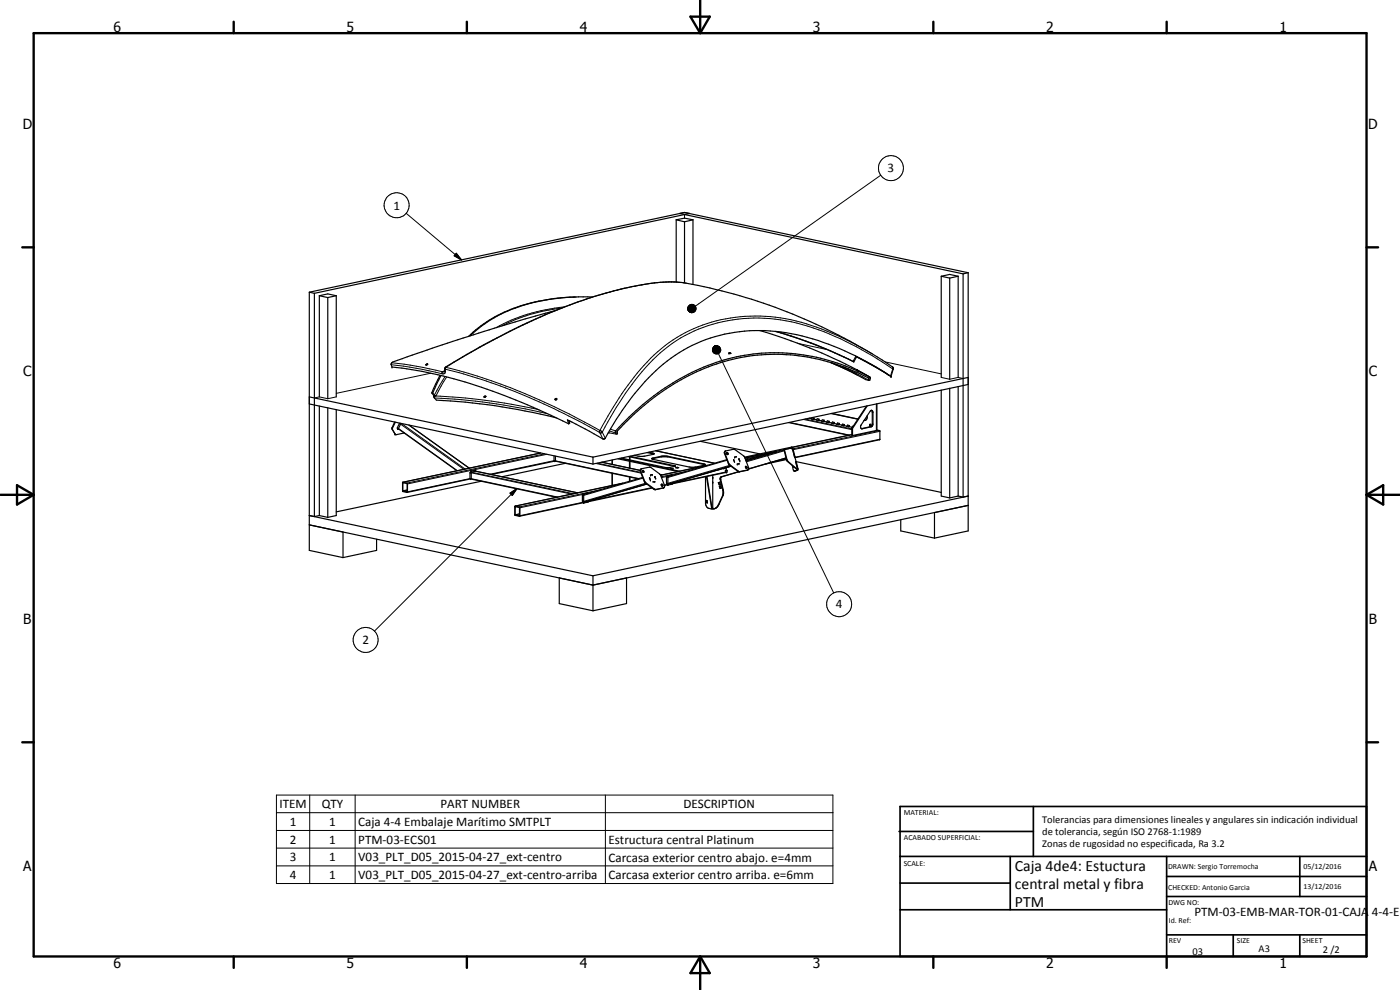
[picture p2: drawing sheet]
<svg xmlns="http://www.w3.org/2000/svg" width="420mm" height="297mm" viewBox="0 0 420 297" stroke-linecap="round" stroke-linejoin="round" font-family="sans-serif">
<g fill="none" stroke="#000" stroke-width=".35">
<path d="M202.9 66l2.5 .5M202.9 66v18.6M202.9 66l2.5-.6 2.6 .6M205.4 63.8l1.6 .3-112.7 23.9M205.4 63.8l-112.6 23.9M205.4 63.8l-1.4 .3 85 18.1M205.4 63.8l85.2 18M205.4 66.5v18.4M208 66l-2.6 .5M208 66v19.3M92.8 87.7v77.4l10.1 2.2M92.8 87.7l1.5 .3"/>
<path d="M94.3 88v67M95.8 88.7l2.6 .6M95.8 88.7v30.4M95.8 88.7l2.6-.5 2.5 .5M98.4 89.3v30.3M100.9 88.7v30.4M100.9 88.7l-2.5 .6M166.7 93.2a616.3 616.3 0 0 0-49.2 15.7l-.1 .4 .2 .8a145.6 145.6 0 0 1 44.1 12.9l9 4.2M172.9 89.1a50.5 50.5 0 0 0-28.6 8.6l-3.6 3.2M177.8 89.1a56.4 56.4 0 0 0-29.5 6.3l-3.8 2.4-3.4 3M228 99.2a155.8 155.8 0 0 1 33 13.9M232.7 99.4l6.1 1.9"/>
<path d="M233.1 99.4l7.2 2.4 10.2 4.1M282.5 82.9l2.5-.6 2.6 .6M282.5 82.9v30.3M282.5 82.9l2.5 .5M285 83.4v30.4M287.6 82.9l-2.6 .5M287.6 82.9v30.3M289 82.2v66.9M290.6 81.8v77.5l-10.2 2.2M290.6 81.8l-1.6 .4M92.8 119.1l85.2 18.1M127.8 109.4l.5-.2-.3 .3z"/>
<path d="M129.6 117.9h.3M129.6 117.9l.6 .9M129.9 117.9l.8 .9M130.2 118.8h.6M130.2 118.8l.2 .6 .6 .7a178.9 178.9 0 0 1 35.8 5.2M132 112.6l-2.4 5.3M132.3 112.7l-2.4 5.2M133.4 111.5l.3-1.3a246.8 246.8 0 0 1 31-16.2l5-2.1a105.1 105.1 0 0 1 31-7.3 33.8 33.8 0 0 1 8.8 1 165.9 165.9 0 0 1 56.8 23.5l1.7 1.2-.6 2.6M133.4 111.5h.1M145.4 118.9l.4 .1-.5 .2zM145.8 118.9v.1M166.7 119.7l.3-.2 .1 .2-.4 .3z"/>
<path d="M218.8 106h.5M218.8 105.9v.1M218.8 105.9l.5 .1M219.3 106h.1M239 101.3l8.7 3.3 8.3 3.9M249.3 108.8l7.8 3.6M249.6 108.9a56.9 56.9 0 0 0-49.7 7.8 81.1 81.1 0 0 0-14.7 12.8l.1 .7M249.6 108.9l8.5 3.2 2.4 1.2 .3 .4-.1 .5M249.6 108.9l5.2 2.4 5 2.6M253.4 107.2l2.8 1.4M256 108.5l.8-1.6 4.9 2.6 4.8 2.9M256 108.5l.2 .1"/>
<path d="M256.2 108.6l.9-1.5 10.3 5.8M257.1 111h.1M257.2 111l.4 .3M257.6 111.3h.1M261.1 114.1v-.9a57.6 57.6 0 0 0-61.5 3.2 79.1 79.1 0 0 0-14.9 13l.2 .9M261.1 113.3h.1M266.5 112.4h.1M266.6 112.4h.1M266.6 112.4v.1M266.6 112.5h.1M267.4 112.9a80.8 80.8 0 0 0-33.1-13.3 45 45 0 0 0-40.7 14.9 99.4 99.4 0 0 0-12.2 17.2h-.5l-10.6-5.7 .4 1.2M282.5 117.1v31.7l2.5 .6"/>
<path d="M285 116.5v32.9M287.6 116v32.8M290.6 113.2l-112.6 24M290.6 115.4l-112.6 23.8M92.8 121.2l85.2 18M95.8 121.8v32.9M98.4 122.3v32.9M100.9 122.9v31.8l-2.5 .5M118.4 126.6l-.8 2.1 .9 1.5 .4 .2 2.3-.5M118.6 126.7l-.8 1.9 .8 1.7M119.4 128.5v.1M119.4 128.6l17.7 12.6"/>
<path d="M119.5 128.6l-.1 .2M119.6 128.7l-.2 .1M119.7 128.7l-.3 .1M119.8 127.1l-.6 1.3 .4 .2 .6-1.3M119.8 127.1l.4 .2M120 127l.2 .3M120 127l-.2 .1M120.1 127h-.1M121.2 129.9h.1M122.8 127.6l18 12.9M162.2 135.9l-41.3 8.8M166.3 136.8v1.4h.4v-1.3"/>
<path d="M166.5 138.2v.1M166.5 138.3h.1M166.5 138.3l-19 4.1M166.6 138.3l24.9 5.4M169.6 139l-18.9 4M170.7 126.2l.3 .8-.3 .2M170.8 126.3l.5 .1M178 137.2v2M180.6 138.7l11.5 2.4M182.6 129.8l.3 .1M183.7 138v1.3M185.5 137.7l18 3.8"/>
<path d="M186 137.5l18 3.9M186.5 137.5l13.5 2.8 2.5-.3M188.6 137l13.9 3M188.9 137.1v.9M188.9 138.4v2.1M189 137.1v.9M189 138.4v2.1M189.1 136.9l13.5 2.9M194.3 135.8l1.9 .5M194.8 135.7l1.5 .5-3.5 .7-2.4-.3M195.7 137.7l11.6 2.5h1.1l3.1-.7M195.8 137.7l-.2-.1 2.8-.7 1.6-.1 11.2 2.4 .4 .1-.1 .2"/>
<path d="M195.8 137.7l2.6-.6h2l11.1 2.4M196.8 135.3l17.6 3.7M202.5 140h.1M202.6 139.8h.1M202.7 139.8l-.2 .2M210.2 132.4l17.8 3.8M212.2 139.6l-14 3M217.7 135.3l-.3 .5 .1 .3a6.4 6.4 0 0 0 4.1 5.4l2.8-.5M218 135.8l.3 .3v.3M218 135.9l.3 .5M218 135.9a.31 .31 0 0 1 .4 0 .31 .31 0 0 1 .1 .4l-.2 .1M218.1 137.9l-17.7 5.1"/>
<path d="M219.4 139.9l-17.7 5.1M220.2 138l.3 .6M220.4 138.6h.1M220.5 137.2l.5-.2zM221.7 139.1l-.4 .1M221.8 137.7l.2 .6M223.6 137.5l9.5-2-9.3 2.7M223.7 140l.3 .2 .1 .3M223.7 140l.4 .1 .1 .4h-.3zM231.1 135.9l-7.3 2.1M235.4 134.9l.8 3.4 2.8 2.5h.3M235.4 134.9l.9 3.2 2.9 2.6"/>
<path d="M235.4 134.9l2.1-.4 .4 .5 .6 2.1M236 137.9l-6.3 1.3M236.7 126.8l18 3.8M237.8 139.7l.3 1.3 .3 .4M238.1 140l.2 .1M238.5 137.1l-.7-2.6-.2-.1-14 3M238.5 137.1h.1M238.5 137.1l.3 1.4M238.6 137.1l-.7-2.7-.3-.2-14.1 3M238.6 137.1h-.1M238.8 138.5l.5 2.4-.8 .5M238.8 138.5l.5 2.3"/>
<path d="M239 138.5l43.5 9.2M239 138.5l.5 2.4-.2 .2-.9 .3M239 138.5h-.2M242.9 125.5l.7 .1M244.3 125.8l.8 .1M244.3 125.8l-.3 .1M244.3 125.4l-.3 .5M244.3 125.4v.4M244.3 125.4l-.5-.1-.3 .4 .5 .2M245.8 126.1l.8 .2M245.8 125.8l-.3 .4M245.8 126.1l-.3 .1"/>
<path d="M245.8 125.8v.3M245.8 125.8l-.5-.2-.3 .4 .5 .2M247.3 126.4l.8 .2M247.3 126.1l-.5-.1-.3 .4 .5 .1M247.3 126.1l-.3 .4M247.3 126.4l-.3 .1M247.3 126.1v.3M248.8 126.7l.8 .2M248.8 126.4l-.2 .4M248.8 126.7l-.2 .1M248.8 126.4v.3M248.8 126.4l-.5-.1-.2 .4 .5 .1"/>
<path d="M249.6 124l7.9 1.8-8.1-1.7M250.3 127l.9 .3M250.3 126.7l-.5-.1-.2 .4 .5 .1M250.3 126.7l-.2 .4M250.3 127l-.2 .1M250.3 126.7v.3M251.9 127.4l.8 .2M251.9 127l-.3 .4M251.9 127.4h-.3M251.9 127v.4M251.9 127l-.5-.1-.3 .4 .5 .1M253.4 127.7l.8 .2"/>
<path d="M253.4 127.7l-.3 .1M253.4 127.4l-.5-.1-.3 .3 .5 .2M253.4 127.4l-.3 .4M253.4 127.4v.3M254.9 128l.8 .2M254.9 127.7l-.3 .4M254.9 128l-.3 .1M254.9 127.7v.3M254.9 127.7l-.5-.1-.3 .4 .5 .1M255.6 130.4l-17.9 3.8M255.6 128.5l.3 .1M255.6 128.5v2.1l.3 .1"/>
<path d="M255.9 128.6v2.1M256 127.9l-.2 .4M258.5 128.6h.1M259.3 126.2h.4M259.5 126.1l.2 .1M260 121.8l-4.4 6.7M260.3 124.7l-.2 1-.4 .5M260.3 121.8l-4.4 6.8M261 127.4l.4 .2-.1 .3h-.2zM261.2 127.3l.2 .6M261.5 123.1l.3 .4-.1 4.3-3.1 .8M261.6 123.1l-.5 .3-2.7 4.1-.1 .7 .2 .4"/>
<path d="M261.6 123.1l.4 .6-.2 4.1-.3 .3-3 .5M263.2 129l.9 .3-.1 2.7M263.2 129.1l-7.3 1.6M263.2 121.2v7.9M263.9 132h.1M263.9 132l-25.3 5.3M94.3 155l-1.5-.3 85.2 18.1M95.8 154.7l-1.5 .3M95.8 154.7l2.6 .5M120.9 144.7l1.4 .4-.1 2.6M120.9 144.7l-.1 2.7 1.4 .3M120.9 144.8l1.3 .3-.1 2.5-1.2-.3z"/>
<path d="M141 141.9v1.7h.4v-1.7M141 141.9h.4M141.3 143.6v.1M141.3 143.7l25.8 5.5M141.3 143.7l-19.1 4M141.3 141.8l.1 .1M141.3 141.8l-.3 .1M141.3 141.4l.3 .2M141.3 141.4v.2M141.3 141.4l1.4-.3 .1 .3M141.6 141.6l-.3 .2M142.8 141.4l30.5 6.5"/>
<path d="M142.8 141.4l-1.2 .2M144.4 144.4l-43.5 9.2M154.6 152.1l1.3 .2v2.5l-1.3-.4zM154.6 151.8l1.3 .3v2.8M154.6 151.8l-.1 2.7 1.4 .4M154.6 154.5h.1M174.8 148.6v1.8h.4v-1.8M174.8 148.6h.4M175 150.4v.2M175 148.6h-.2M175 148.6h.2M175 148.5h.1"/>
<path d="M175 150.6v.1M175 150.7h.1M175 150.8l-19.1 4.1M175 150.8l.2 .1M175.1 148.2l.1 .2M175.1 148.2v.1M175.1 150.7l-.1 .1M175.3 150.6l-.1 .3M175.3 150.6l-.2 .1M176.3 148.1v-.2l-1.2 .3M176.5 150.4v.1M176.5 150.5l-1.3 .4"/>
<path d="M176.5 150.4l-1.2 .2M183.7 142v3.7M187 144.9l-32.4 6.9M188.9 143.1v1.3M189 143.1v1.3M192.1 141.1l1.4 3.7 2.7 2 .5 .1 2.6-.6M192.4 140.8l2.6-.7 3.2 2.3M192.4 140.8l-.1 .6 1.4 3.3 3 2.2 2.5-.6 .2-.2v-.5l-1.2-3M192.4 140.8l-.3 .3M192.8 141.3l.2 .1M192.8 141.3l.4 .4M192.8 141.2l.3 .5"/>
<path d="M192.9 143.3l-17.9 5.3M192.9 141.2l-.1 .1M192.9 141.2l.3 .2v.3M194.1 145.2l-17.6 5.2M194.9 143.3l.3 .7M195.7 142.4l-.5 .1M195.7 146.4l-19.2 4.1M196 144.6h.1M196.5 144.5l-.5 .1M196.5 143l.3 .7zM198.2 142.4l.4 .1M198.2 142.4v.2"/>
<path d="M198.5 145.3l.3 .5M198.7 145.8l-.3-.4a.3 .3 0 0 1 .5 0 .3 .3 0 0 1-.2 .5M198.7 145.8v.1M198.8 145.8h-.1M198.8 145.8v.1M200 143.3v1.7h.4v-1.7M200 143.3h.4M200.2 145l.1 .3M200.2 143.2l.2 .1M200.2 143.2l-.2 .1M200.3 145.3h.1M200.3 145.5l-.9 .2"/>
<path d="M200.3 145.5h.1M200.4 143l-.2 .2M200.4 145.3l-.1 .2M200.4 142.8v.2M200.4 142.8l.1 .2M200.6 145.2l-.2 .3M200.6 145.2l-.2 .1M201.6 140.6l-.5 .1 .5 .1M201.6 140.6v.2M201.6 140.6l.5 .1-.5 .1M201.6 142.7l-.1-.2-1.1 .3M201.7 145.3l-1.3 .2"/>
<path d="M201.7 145.2v.1M201.7 145v.2M201.7 145l-1.1 .2M203.2 140.2l.5 .1-.5 .1M203.2 140.2v.2M203.2 140.2l-.4 .1 .4 .1M211.8 150.1l.5 .1v.7l-.5-.1zM212 150.2v.5M212 150.7l.3 .1M212 150.7l-.2 .1M212 143l1.6 9.4M212.2 143l1.5 9.5"/>
<path d="M213.6 152.4v.1M213.9 142.6v9.8l-.3 .1M215.8 144.8l.1 .6M215.8 144.8h-.2M216.1 145.9l.1 .7M216.1 144.7l-.3 .1M216.1 144.7l-.5 .1M216.1 144.7l.1 .6-.4 .2-.2-.7M216.1 145.9h-.2M216.1 140.8h.1M216.1 140.8l-.5 .2M216.4 145.8l-.3 .1"/>
<path d="M216.4 145.8l.1 .6-.4 .2-.2-.7M216.4 145.8l-.5 .1M217.1 140.5v.1M217.2 140.5l-.1 .1M217.7 141.1v.5h.5v-.5M217.7 141.1h.5M217.7 140.3l-.6 .3M218 141.7l-16.3 3.5M218 140.3v.8M218 141.6v.1M218 141.7l-.2 .1M218 141.1h.2"/>
<path d="M218 141.1h-.3M221.7 141.5l-5.4 1.6-.2 .3 .8 3.7 .1 1.2-1.4 3.1a2.02 2.02 0 0 1-2 1.3 2.02 2.02 0 0 1-1.9-1.5v-8.2M221.7 141.6l-5.3 1.6-.1 .5 .8 3.6v1.2l-1.7 3.5-1.2 .7M224.7 140.7l-1.3-3.6-2.8-2.2-.4-.1-2.5 .5-.1 .8a6.5 6.5 0 0 0 4.2 5.4h.1M224.7 140.7l-.4 .4-2.4 .5M224.7 140.7l11.2-3.3-11.2 3.3M239.2 140.7v.1M239.2 140.8h.1M270.3 155.9v3.4l10.1 2.2M287.6 148.8l1.4 .3M287.6 148.8l-2.6 .6M289 149.1l1.6-.3-112.6 24"/>
<path d="M102.9 167.3v-7.7l-10.1-2.1 85.2 18.1M113 161.8v3.3l-10.1 2.2M178 172.8v10.5M178 175.6l-10.2-2.2v7.7l10.2 2.2M188 173.4v7.7l-10 2.2M280.4 161.5v-7.7l10.2-2.2-112.6 24"/>
</g>
<g fill="none" stroke="#000" stroke-width=".3">
<path d="M264.3 52.6l-55.6 39.3M121.9 64l16.6 14M136.9 76l1.6 2-2.2-1.2zM205.4 64.4v1M168.3 92.5a55.7 55.7 0 0 0-13.7 3.4l-4 1.9M169.4 92.1a52 52 0 0 0-20.5 6.2M205.9 85a43.3 43.3 0 0 0-17.3 1.3l-4.4 1-8.1 2.4a172.2 172.2 0 0 0-24.3 10.4l-9 4.8-9 5.3M206.4 92.5l.3 .8zM206.4 92.8l.3 .5zM206.4 92.2l.3 1.1zM206.5 93.1l.2 .2zM206.5 92l.2 1.3z"/>
<path d="M206.7 93.3l.3 .3zM206.7 93.3l.6 .5zM206.7 93.3l.8 .6zM206.7 93.3l1.1 .5zM206.7 93.3l1.4 .5zM206.7 93.3l1.6 .3-.2 .2zM206.7 93.3l1.8 .2-.2 .1zM206.7 93.3h2l-.2 .2zM206.7 93.3l2.1-.3-.1 .3zM206.7 93.3l2.2-.5-.1 .2zM206.7 93.3l2.2-.8v.3zM206.7 93.3l2.2-1.1v.3z"/>
<path d="M206.7 93.3l2-1.3 .2 .2zM206.7 93.3l1.9-1.6 .1 .3zM206.7 93.4h2M206.7 93.2h2.1M206.7 91.8l.2-.2-.2 1.7zM206.7 91.8v1.5l-.2-1.3zM206.9 91.6l.2-.2-.4 1.9zM207.1 91.4h.2l-.6 1.9zM207.3 91.4l.3-.1-.9 2zM207.6 91.3l.3 .1-1.2 1.9zM207.9 91.4h.3l-1.5 1.9zM208.2 91.4l.2 .2-1.7 1.7z"/>
<path d="M208.4 91.6l.2 .1-1.9 1.6zM100.9 119.1l-2.5 .5-2.6-.5-1.5 .3M117.4 109.4l5.6 .8 9.7 1.9M117.6 108.8l9.3 1.4 5.9 1.3M129.3 112l-28.4 6M130.2 118.8a182.4 182.4 0 0 1 31.3 4.1M130.4 119.4a176.6 176.6 0 0 1 33.8 4.7M132.8 111.5l-.1 .6M133.4 111.5h-.6M133.5 110.6l.1 .3M133.5 111.3l.1 .2M133.5 111.2l-.7 .3"/>
<path d="M133.6 113l-3.2 5.5M133.6 110.9v.6M133.6 110.8v.1M133.6 110.8h.1M133.6 111.5a.66 .66 0 0 1-.2 .6 .66 .66 0 0 1-.7 0M133.7 110.2h.1M133.7 110.8a181 181 0 0 1 46.2 18.9M133.8 110.2a154.3 154.3 0 0 1 25.2 8.5 216.1 216.1 0 0 1 21 10.5M133.8 110.2l-.1 .6M134.1 113.1l-3.3 5.7M213.9 104.4l.6-.5-.6 .8zM214.1 104.2l.4-.3z"/>
<path d="M214.1 104.2l.4-.3-.6 .5zM214.5 103.9l-.7 1zM214.5 103.9l-.7 1.3zM214.5 103.9l-.6 1.6-.1-.3zM214.5 103.9l-.5 1.8-.1-.2zM214.5 103.9l-.3 2-.2-.2zM214.5 103.9l-.1 2.1-.2-.1zM214.5 103.9l.2 2.3-.3-.2zM214.5 103.9l.5 2.3h-.3zM214.5 103.9l.7 2.3h-.2zM214.5 103.9l1 2.3h-.3zM214.5 103.9l1.2 2.1-.2 .2z"/>
<path d="M214.5 103.9l1.4 2-.2 .1zM214.5 103.9l1.6 1.8-.2 .2zM214.5 103.9l1.7 1.5-.1 .3zM214.5 103.9l1.8 1.3-.1 .2zM214.5 103.9l1.8 1v.3zM214.5 103.9l1.7 .7 .1 .3zM214.5 103.9l1.6 .5 .1 .2zM214.5 103.9l1.5 .2 .1 .3zM214.5 103.9l1.5 .2zM214.5 103.9l1.3 .1zM214.5 103.9l1-.1zM214.5 103.9l.8-.1z"/>
<path d="M214.5 103.9l.5-.1zM214.5 103.9l.3-.1zM214.6 103.9v2.3M215.6 106.1l34.6 71.8M239.5 103l8.8 1.9M252.8 109.9l7.9 4.2M257.3 111l3.7 2.1M259.8 113.9l1.3 .2M261.7 106.1a73.4 73.4 0 0 0-30.5-11.1 44.4 44.4 0 0 0-40.9 18.1 116.5 116.5 0 0 0-10.3 16.1M265.6 108.6l16.9 3.6M266.5 112.4h.1M267.8 110.1l.1 .6"/>
<path d="M267.9 110.7l-.7 2.2M267.9 110.7l.1 .1M267.9 110.7a88 88 0 0 0-30.3-14.1 44.6 44.6 0 0 0-41.7 11.4 90.5 90.5 0 0 0-15.1 21.7M268 110.8h.1M282.5 113.2l2.5 .6 2.6-.6 1.4 .4M117.6 128.7l.2 .1M117.7 128.3l.1 .1M118.5 130.2l.1 .1M119.6 128.6l17.6 12.6M120.2 127.3l19 13.5M120.5 127l19.1 13.7M122.7 127.6l18.1 12.9"/>
<path d="M162.2 135.9l-41.3 8.8M163.4 136.2l-41.3 8.7M164.1 136.3l-41.8 8.9M166.3 138.2l-19.2 4.1M166.5 138.2l25.3 5.4M178.8 139.1l13.6 2.8M179.3 139l13 2.7M179.9 129.7l.2 .3M180 129.2l.8 .5M180 129.2l-.1 .5M180.1 130l.8 1.7M180.6 138.7l11.5 2.4"/>
<path d="M180.8 129.7l.8 1.8M180.8 129.7l-.7 .3M182.9 129.3l1.8 .6M182.9 129.9l2.4 .3M183.2 128.8l1.6 .5M183.8 138v1.4M195.9 135.9v.2M196 137.4v.2M196.8 135.3l17.6 3.7M198.4 136.9v.2M200.4 136.9v.2M202.5 139.7v.3"/>
<path d="M211.2 139.2v.2M212.1 139.7l-13.9 2.9M217.6 136.1h-.1M218.2 138.1l-17.8 5.2M218.7 139.1h-.1M219 139.6l-18.8 5.5M219.1 139.5l-.2 .1M219.2 139.8l-18.8 5.5M219.4 139.9l-17.7 5.1M219.4 139.9l-1.4 .4M224.4 137.8l-.6 .2M227.9 136.8l-4.2 .9"/>
<path d="M232.5 135.6v.1M235.3 135l-11.4 3.3M235.4 135.3l-11.4 3.3M236 137.7l-4.3 .9M236.2 138h-.2M236.5 138.4l-.2 .1M237 126.7l18 3.9M237.6 134.2v.2l-.2 .1M237.9 134.5l-.2 .1M241.2 125.9l14.4 3M241.6 125.7l14 3M255.6 130.4l-17.9 3.8"/>
<path d="M258.6 128.6l.2 .1M259.5 126.1l-.2 .1M261.3 128l.2 .1M261.8 127.2l.2 .1M261.8 123.7h.2M263 121.2v8M263.9 129.2l-25.9 5.5M264.1 129.4l-26 5.5M264.1 131.8l-25.5 5.4M121.1 144.9h-.2M122.2 147.6h-.1M122.2 147.1l-1.3 .3"/>
<path d="M122.2 147l-1.3 .2M141 143.6l-18.7 4M141.3 141.8l30.3 6.5M141.3 143.6l26.1 5.5M141.3 141.6l30.7 6.5M142.8 141.4l30.5 6.5M153.1 148l2.1-1.4-1.5 2.1zM154.6 154.4l1.3-.2-1.3 .3M154.8 152l-.2 .1M155.2 146.6l-42.8 42.8M155.9 154.8h.1M175.1 150.7h.1"/>
<path d="M175.1 148.4l-19.1 4M175.1 150.7l-19.1 4M176.8 148h-.5M180.3 146.9l-24.4 5.2M183.8 142v3.7M186.8 145l-32.2 6.8M192.3 141.4l-.1 .1M192.8 141.3l.2 .1M192.9 143.5l-17.7 5.1M193.5 144.4l-.1 .1M193.8 144.9l-18.8 5.6M194 145.2l-18.9 5.5"/>
<path d="M194.1 145.2l-17.6 5.2 19.1-4.1M196.4 146.7l-.2 .1M196.8 146.9h-.1M198.2 142.4l.4 .1M198.8 145.6l-.3 .1M199.2 146.3l-.2 .1M200.4 145.3h.1M200.4 142.9l-1.9 .4M200.4 145.3l-1.1 .2M202 142.6l-.4 .1M205.5 141.6l-7.1 1.4M213.6 152.4h.1"/>
<path d="M215.8 151.4h-.2M216.1 143.9h.2M216.6 143l-.2 .1M216.9 148.8h-.1M217.1 147l-.2 .1M217.7 141.6l-16 3.4M217.9 141.8h.1M221.6 141.4l-.1 .1M222.1 141.5l-.2 .1M224.4 141l-.1 .1M238.6 141.3l-.1 .1M239.2 141.1h.1"/>
<path d="M239.2 140.7l-.2 .1M239.3 140.6h.2M83 238.5h167v26.6h-167zM93 238.5v26.6M106.6 238.5v26.6M181.7 238.5v26.6M83 243.8h167M83 249.2h167M83 254.5h167M83 259.8h167"/>
<circle cx="267.4" cy="50.4" r="3.7"/>
<circle cx="119" cy="61.6" r="3.8"/>
<circle cx="109.7" cy="192" r="3.8"/>
<circle cx="251.8" cy="181.3" r="3.8"/>
</g>
<g fill="#000">
<circle cx="117.6" cy="110.1" r=".18"/>
<circle cx="130.2" cy="118.8" r=".18"/>
<circle cx="218.8" cy="106" r=".18"/>
<circle cx="257.1" cy="111" r=".18"/>
<circle cx="257.6" cy="111.3" r=".18"/>
<circle cx="267.4" cy="112.9" r=".18"/>
<circle cx="118.5" cy="130.2" r=".18"/>
<circle cx="119.4" cy="128.5" r=".18"/>
<circle cx="166.5" cy="138.2" r=".18"/>
<circle cx="220.5" cy="137.2" r=".18"/>
<circle cx="221.3" cy="139.2" r=".18"/>
<circle cx="221.8" cy="139.1" r=".18"/>
<circle cx="221.8" cy="137.7" r=".18"/>
<circle cx="222" cy="138.3" r=".18"/>
<circle cx="233.1" cy="135.5" r=".18"/>
<circle cx="263.2" cy="129.1" r=".18"/>
<circle cx="141.3" cy="143.6" r=".18"/>
<circle cx="154.6" cy="152" r=".18"/>
<circle cx="194.9" cy="143.3" r=".18"/>
<circle cx="195.2" cy="144" r=".18"/>
<circle cx="195.2" cy="142.5" r=".18"/>
<circle cx="195.7" cy="142.4" r=".18"/>
<circle cx="196.5" cy="144.5" r=".18"/>
<circle cx="196.5" cy="143" r=".18"/>
<circle cx="213.9" cy="143.2" r=".18"/>
<circle cx="213.9" cy="143.3" r=".18"/>
<circle cx="213.9" cy="144.7" r=".18"/>
<circle cx="218" cy="141.6" r=".18"/>
</g>
<g fill="none" stroke="#000" stroke-width=".71">
<path d="M10.1 9.9h400v277.1h-400zM70.1 6.5v3.4M140.1 6.5v3.4M207.2 5h5.8l-2.9 4.9zM210.1 0v9.9M280.1 6.5v3.4M350.1 6.5v3.4M6.7 74.2h3.4M410.1 74.2h3.5M.1 148.5h10M5.1 145.6l5 2.9-5 2.9zM410.1 148.5h10"/>
<path d="M410.1 148.5l5-2.9v5.8zM6.7 222.7h3.4M410.1 222.7h3.5M70.1 287v3.4M140.1 287v3.4M210.1 287v10M210.1 287l2.9 5h-5.8zM280.1 287v3.4M350.1 287v3.4"/>
</g>
<g fill="none" stroke="#000" stroke-width=".51">
<path d="M269.8 249.5h40.3M270.1 242h140v45h-140zM270.1 257h140M303.2 257v16M310.1 242v15M350.1 257v30M390.1 257v12M270.1 265h33.1M270.1 273h80M350.1 269h60M350.1 263h60M350.1 280.5h60"/>
<path d="M370.1 280.5v6.5M390.1 280.5v6.5"/>
</g>
<g fill="#000">
<path d="M136.9 76l1.6 2-2.2-1.2zM206.7 93.3l.3 .3zM206.7 93.3l.6 .5zM206.7 93.3l.8 .6zM206.7 93.3l1.1 .5zM206.7 93.3l1.4 .5zM206.7 93.3l1.6 .3-.2 .2zM206.7 93.3l1.8 .2-.2 .1zM206.7 93.3l2.2-.5-.1 .2zM206.7 93.3l2.2-.8v.3zM206.7 93.3l2.2-1.1v.3zM206.7 93.3l2-1.3 .2 .2z"/>
<path d="M206.7 93.3l1.9-1.6 .1 .3zM208.4 91.6l.2 .1-1.9 1.6zM208.2 91.4l.2 .2-1.7 1.7zM207.9 91.4h.3l-1.5 1.9zM207.6 91.3l.3 .1-1.2 1.9zM207.3 91.4l.3-.1-.9 2zM207.1 91.4h.2l-.6 1.9zM206.9 91.6l.2-.2-.4 1.9zM206.7 91.8l.2-.2-.2 1.7zM206.7 91.8v1.5l-.2-1.3zM206.5 92l.2 1.3zM206.4 92.2l.3 1.1z"/>
<path d="M206.4 92.5l.3 .8zM206.4 92.8l.3 .5zM206.5 93.1l.2 .2zM214.1 104.2l.4-.3zM214.1 104.2l.4-.3-.6 .5zM213.9 104.4l.6-.5-.6 .8zM214.5 103.9l-.7 1zM214.5 103.9l-.7 1.3zM214.5 103.9l-.6 1.6-.1-.3zM214.5 103.9l-.5 1.8-.1-.2zM214.5 103.9l-.3 2-.2-.2zM214.5 103.9l.7 2.3h-.2z"/>
<path d="M214.5 103.9l1 2.3h-.3zM214.5 103.9l1.2 2.1-.2 .2zM214.5 103.9l1.4 2-.2 .1zM214.5 103.9l1.6 1.8-.2 .2zM214.5 103.9l1.7 1.5-.1 .3zM214.5 103.9l1.8 1.3-.1 .2zM214.5 103.9l1.8 1v.3zM214.5 103.9l1.7 .7 .1 .3zM214.5 103.9l1.6 .5 .1 .2zM214.5 103.9l1.5 .2 .1 .3zM214.5 103.9l1.5 .2zM214.5 103.9l1.3 .1z"/>
<path d="M214.5 103.9l1-.1zM214.5 103.9l.8-.1zM214.5 103.9l.5-.1zM214.5 103.9l.3-.1zM153.1 148l2.1-1.4-1.5 2.1z"/>
</g>
<path d="M214.4 103.9v2.1" fill="none" stroke="#000" stroke-width=".34"/>
<path d="M214.7 103.9v2.3" fill="none" stroke="#000" stroke-width=".42"/>
<g font-size="4.7">
<text x="304.6" y="261.2">Caja 4de4: Estuctura</text>
<text x="304.6" y="266.6">central metal y fibra</text>
<text x="304.6" y="272">PTM</text>
</g>
<g font-size="4.2">
<text x="34" y="9.6">6</text>
<text x="104" y="9.6">5</text>
<text x="174" y="9.6">4</text>
<text x="244" y="9.6">3</text>
<text x="314" y="9.6">2</text>
<text x="384" y="9.6">1</text>
<text x="6.8" y="38.7">D</text>
<text x="410.6" y="38.7">D</text>
<text x="7" y="112.9">C</text>
<text x="410.8" y="112.9">C</text>
<text x="7" y="187.1">B</text>
<text x="410.8" y="187.1">B</text>
<text x="7" y="261.4">A</text>
<text x="410.8" y="261.4">A</text>
<text x="34" y="290.4">6</text>
<text x="104" y="290.4">5</text>
<text x="174" y="290.4">4</text>
<text x="244" y="290.4">3</text>
<text x="314" y="290.4">2</text>
<text x="384" y="290.4">1</text>
</g>
<g font-size="3.9">
<text x="266.4" y="51.7">3</text>
<text x="118.1" y="62.9">1</text>
<text x="250.8" y="182.5">4</text>
<text x="108.8" y="193.3">2</text>
<text x="83.9" y="242.4">ITEM</text>
<text x="96.6" y="242.5">QTY</text>
<text x="132.2" y="242.4">PART NUMBER</text>
<text x="205.1" y="242.5">DESCRIPTION</text>
<text x="87" y="247.8">1</text>
<text x="98.8" y="247.8">1</text>
<text x="107.5" y="247.9">Caja 4-4 Embalaje Marítimo SMTPLT</text>
<text x="87" y="253.1">2</text>
<text x="98.8" y="253.1">1</text>
<text x="107.5" y="253.1">PTM-03-ECS01</text>
<text x="182.6" y="253.2">Estructura central Platinum</text>
<text x="87" y="258.4">3</text>
<text x="87" y="263.7">4</text>
<text x="98.8" y="258.4">1</text>
<text x="98.8" y="263.7">1</text>
<text x="107.5" y="258.4">V03_PLT_D05_2015-04-27_ext-centro</text>
<text x="107.5" y="263.8">V03_PLT_D05_2015-04-27_ext-centro-arriba</text>
<text x="182.6" y="258.5">Carcasa exterior centro abajo. e=4mm</text>
<text x="182.6" y="263.8">Carcasa exterior centro arriba. e=6mm</text>
<text x="358.5" y="275">PTM-03-EMB-MAR-TOR-01-CAJA 4-4-EM</text>
</g>
<g font-size="3.1">
<text x="312.7" y="246.8">Tolerancias para dimensiones lineales y angulares sin indicación individual</text>
<text x="312.7" y="250.4">de tolerancia, según ISO 2768-1:1989</text>
<text x="312.7" y="254">Zonas de rugosidad no especificada, Ra 3.2</text>
<text x="357.9" y="286.4">03</text>
<text x="377.7" y="285.6">A3</text>
<text x="397" y="285.9">2 /2</text>
</g>
<g font-size="2.4">
<text x="271.2" y="244.4">MATERIAL:</text>
<text x="271.3" y="252">ACABADO SUPERFICIAL:</text>
<text x="271.2" y="259.7">SCALE:</text>
<text x="350.6" y="260.8">DRAWN: Sergio Torremocha</text>
<text x="391.2" y="260.6">05/12/2016</text>
<text x="350.6" y="267">CHECKED: Antonio Garcia</text>
<text x="391.2" y="266.7">13/12/2016</text>
<text x="350.6" y="271.4">DWG NO:</text>
<text x="350.8" y="276.9">Id. Ref:</text>
<text x="350.8" y="282.8">REV</text>
<text x="371.2" y="282.9">SIZE</text>
<text x="390.9" y="282.9">SHEET</text>
</g>
</svg>
